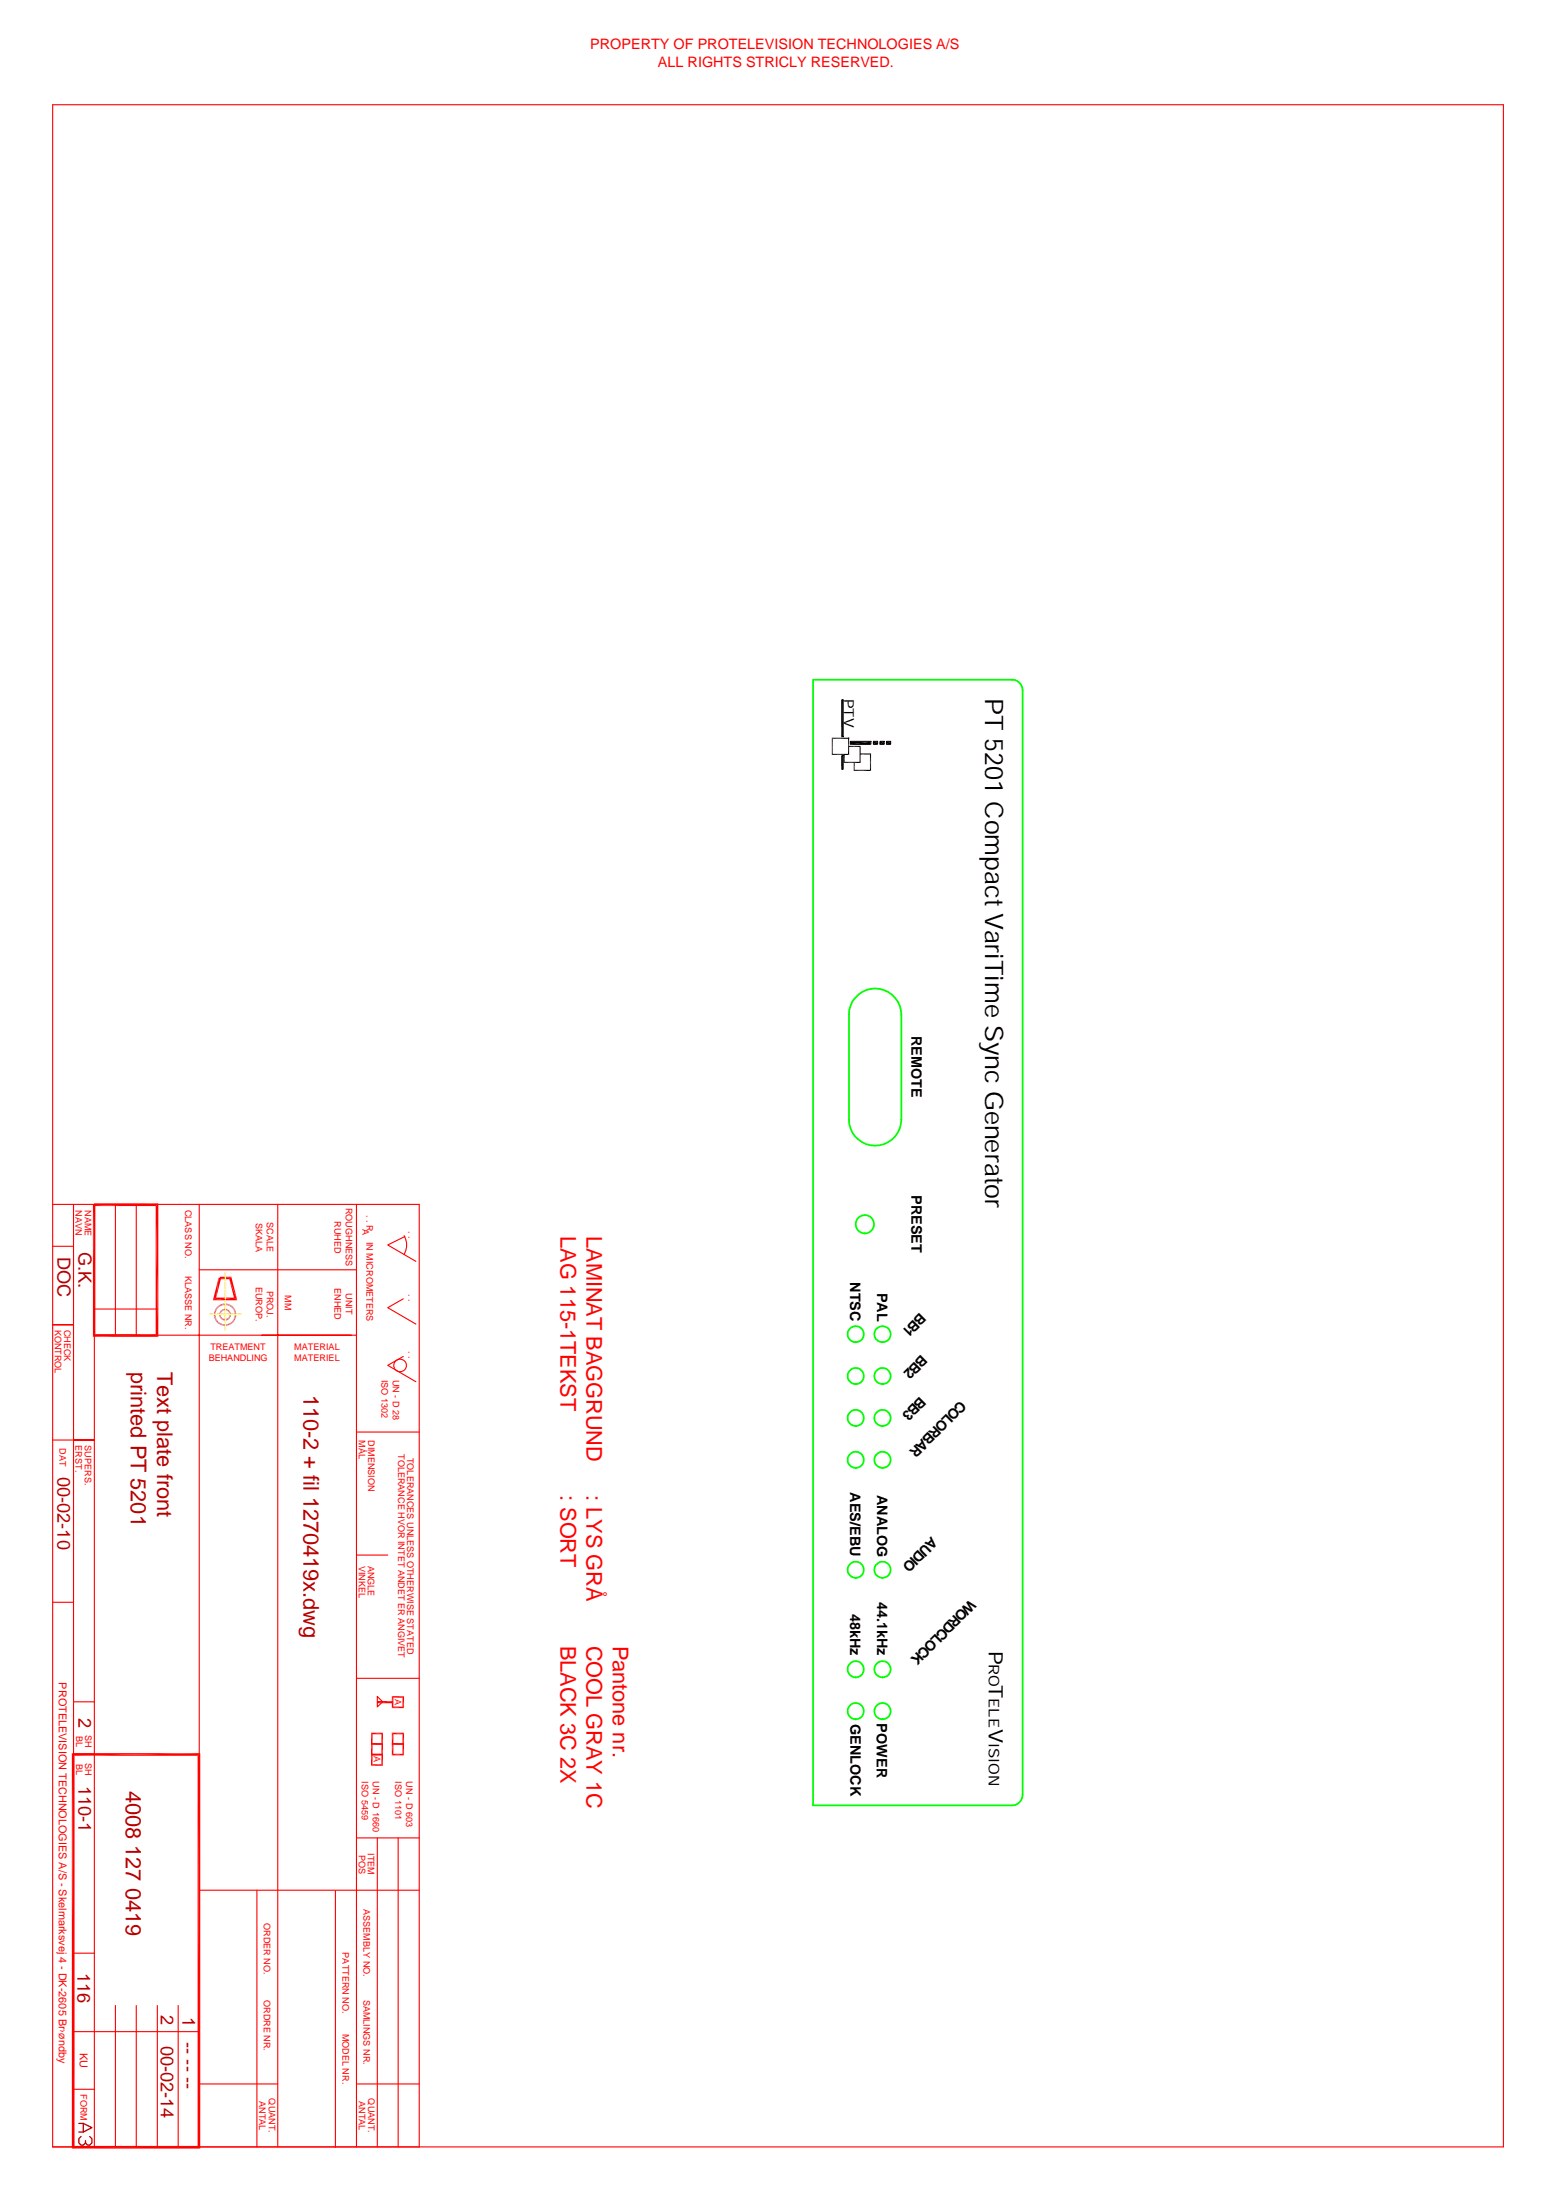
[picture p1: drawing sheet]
<svg xmlns="http://www.w3.org/2000/svg" width="297mm" height="420mm" viewBox="0 0 297 420" stroke-linecap="round" stroke-linejoin="round" font-family="sans-serif">
<g fill="none" stroke="#0f0" stroke-width=".34">
<path d="M155.2 129.8h38a2.02 2.02 0 0 1 2 2v211a2.02 2.02 0 0 1-2 2h-38zM163.2 190.6a5 5 0 0 1 5.6-1.5 5 5 0 0 1 3.3 4.7v20a5 5 0 0 1-5 5 5 5 0 0 1-5-5v-20a5 5 0 0 1 1.1-3.2z"/>
<circle cx="165.1" cy="233.8" r="1.76"/>
<circle cx="163.4" cy="254.8" r="1.54"/>
<circle cx="168.5" cy="254.8" r="1.56"/>
<circle cx="163.4" cy="270.8" r="1.54"/>
<circle cx="163.4" cy="262.8" r="1.54"/>
<circle cx="163.4" cy="278.8" r="1.54"/>
<circle cx="168.5" cy="270.8" r="1.56"/>
<circle cx="168.5" cy="262.8" r="1.56"/>
<circle cx="168.5" cy="278.8" r="1.56"/>
<circle cx="163.4" cy="299.8" r="1.54"/>
<circle cx="168.5" cy="299.8" r="1.56"/>
<circle cx="163.4" cy="318.8" r="1.54"/>
<circle cx="168.5" cy="318.8" r="1.56"/>
<circle cx="163.4" cy="326.8" r="1.54"/>
<circle cx="168.5" cy="326.8" r="1.56"/>
</g>
<path d="M160.7 133.6h.3v7.1h-.3zM158.9 140.9v3.3M160.7 144.3h.3v2.6h-.3zM162 140.9h.1M162.3 141.6h4v.5h-4zM166.7 141.6h.8v.5h-.8zM168 141.6h.8v.5h-.8zM169.2 141.6h.8v.5h-.8z" fill="none" stroke="#000" stroke-width=".19"/>
<path d="M160.8 133.7v7.1M160.8 144.4v2.6" fill="none" stroke="#000" stroke-width=".25"/>
<path d="M161.1 144.1l.1 1.4-.1 .2zM161.1 144.1h.1v1.4zM162.3 142.2l3.9-.6v.6zM163 145.7l.2 1.3-.2 .2zM163 145.7h.2v1.3zM162.3 141.6h3.9l-3.9 .6zM166.7 142.2l.8-.6v.6zM166.7 141.6h.8l-.8 .6zM167.9 142.2l.8-.6v.6zM167.9 141.6h.8l-.8 .6zM169.2 142.2l.8-.6v.6zM169.2 141.6h.8l-.8 .6z" fill="#000"/>
<path d="M158.8 144.1h3.3M158.8 141h3.2M161.1 145.6h3.2M162 140.9v3.3M162 142.6h2.3M163 147.1h3.3M164.2 142.5v3.2M164.2 144h2.1M166.2 143.9v3.3" fill="none" stroke="#000" stroke-width=".21"/>
<path d="M10.1 20h276.9v390h-276.9z" fill="none" stroke="#f00" stroke-width=".21"/>
<g fill="#f00">
<path d="M14.2 409.8h23.5l-24 .5z"/>
<path d="M13.7 410.3l24-.5 .5 .5z"/>
<path d="M37.7 335.3l.5 75-.5-.5z"/>
<path d="M37.7 335.3l.5-.5v75.5z"/>
<path d="M14.2 335.3l24-.5-.5 .5z"/>
<path d="M13.7 334.8h24.5l-24 .5z"/>
<path d="M13.7 334.8l.5 .5v74.5z"/>
<path d="M13.7 334.8l.5 75-.5 .5z"/>
</g>
<path d="M10.1 230h69.9v180M14 230v180M18 230v180M22 230v25M26 230v25M38 230v180M53 230v180M68.1 230v180M18 255h50.1M38 242.5h30.1" fill="none" stroke="#f00" stroke-width=".21"/>
<g fill="#f00">
<path d="M17.7 230.1h.5v24.7z"/>
<path d="M17.7 230.1l.5 24.7-.5 .5z"/>
<path d="M18.2 254.8h11.5l-12 .5z"/>
<path d="M17.7 255.3l12-.5 .5 .5z"/>
<path d="M29.7 230.3l.5 25-.5-.5z"/>
<path d="M29.7 230.3l.5-.5v25.5z"/>
<path d="M17.9 230.3l12.3-.5-.5 .5z"/>
<path d="M17.9 229.8h12.3l-12.3 .5z"/>
</g>
<path d="M10.1 238h3.9M14 253h-3.9h3.9M18 250h12M10.1 275h7.9h-4" fill="none" stroke="#f00" stroke-width=".21"/>
<g fill="#dd6e6e">
<path d="M43 251.9l.4 .2-.4 .1z"/>
<path d="M43 251.9l.3-.1 .1 .3z"/>
<path d="M43.3 251.8l.5 .1-.4 .2z"/>
<path d="M43.3 251.8l.3-.1 .2 .2z"/>
<path d="M43.6 251.7l.4-.2-.2 .4z"/>
<path d="M43.8 251.4l.2 .1-.4 .2z"/>
<path d="M43.8 251.4l.3-.3-.1 .4z"/>
<path d="M43.8 251.1h.3l-.3 .3z"/>
<path d="M44 250.7l.1 .4h-.3z"/>
<path d="M43.8 250.7h.2l-.2 .4z"/>
<path d="M43.8 250.3l.2 .4h-.2z"/>
<path d="M43.8 250.3v.4l-.2-.2z"/>
<path d="M43.4 250l.4 .3-.2 .2z"/>
<path d="M43.4 250l.2 .5-.3-.2z"/>
<path d="M43 249.9l.4 .1-.1 .3z"/>
<path d="M43 249.9l.3 .4-.3-.1z"/>
<path d="M42.5 250l.5-.1v.3z"/>
<path d="M42.5 250l.5 .2-.4 .1z"/>
<path d="M42.2 250.3l.3-.3 .1 .3z"/>
<path d="M42.2 250.3h.4l-.2 .2z"/>
<path d="M42.2 250.3l.2 .2-.5 .2z"/>
<path d="M41.9 250.7l.5-.2-.2 .2z"/>
<path d="M41.9 250.7h.3l-.4 .4z"/>
<path d="M41.8 251.1l.4-.4-.1 .4z"/>
<path d="M41.8 251.1h.3l-.2 .4z"/>
<path d="M42.1 251.1l.1 .3-.3 .1z"/>
<path d="M41.9 251.5l.3-.1v.5z"/>
<path d="M42.2 251.4l.2 .3-.2 .2z"/>
<path d="M42.2 251.9l.2-.2 .1 .4z"/>
<path d="M42.4 251.7l.2 .1-.1 .3z"/>
<path d="M42.6 251.8l.4 .4-.5-.1z"/>
<path d="M42.6 251.8l.4 .1v.3z"/>
<path d="M43 252.9l.5 .3h-.5z"/>
<path d="M43 252.9h.4l.1 .3z"/>
<path d="M43.4 252.9h.6l-.5 .3z"/>
<path d="M43.4 252.9l.5-.2 .1 .2z"/>
<path d="M43.9 252.7l.6-.1-.5 .3z"/>
<path d="M43.9 252.7l.4-.3 .2 .2z"/>
<path d="M44.3 252.4l.5-.3-.3 .5z"/>
<path d="M44.6 252l.2 .1-.5 .3z"/>
<path d="M44.6 252l.4-.4-.2 .5z"/>
<path d="M44.7 251.5l.3 .1-.4 .4z"/>
<path d="M45.1 251.1l-.1 .5-.3-.1z"/>
<path d="M44.8 251.1h.3l-.4 .4z"/>
<path d="M45 250.5l.1 .6h-.3z"/>
<path d="M44.7 250.6l.3-.1-.2 .6z"/>
<path d="M44.8 250l.2 .5-.3 .1z"/>
<path d="M44.6 250.1l.2-.1-.1 .6z"/>
<path d="M44.5 249.6l.3 .4-.2 .1z"/>
<path d="M44.3 249.8l.2-.2 .1 .5z"/>
<path d="M44 249.2l.5 .4-.2 .2z"/>
<path d="M44 249.2l.3 .6-.4-.3z"/>
<path d="M43.5 249l.5 .2-.1 .3z"/>
<path d="M43.5 249l.4 .5-.5-.2z"/>
<path d="M43 248.9l.5 .1-.1 .3z"/>
<path d="M43 248.9l.4 .4-.4-.1z"/>
<path d="M42.4 249l.6-.1v.3z"/>
<path d="M42.4 249l.6 .2-.5 .1z"/>
<path d="M41.9 249.2l.5-.2 .1 .3z"/>
<path d="M41.9 249.2l.6 .1-.5 .2z"/>
<path d="M41.4 249.6l.5-.4 .1 .3z"/>
<path d="M41.4 249.6l.6-.1-.3 .3z"/>
<path d="M41.4 249.6l.3 .2-.6 .2z"/>
<path d="M41.1 250l.6-.2-.3 .3z"/>
<path d="M41.1 250l.3 .1-.5 .4z"/>
<path d="M40.9 250.5l.5-.4-.2 .5z"/>
<path d="M40.9 250.5l.3 .1-.4 .5z"/>
<path d="M41.2 250.6l-.1 .5h-.3z"/>
<path d="M40.8 251.1h.3l-.2 .5z"/>
<path d="M41.1 251.1l.1 .4-.3 .1z"/>
<path d="M40.9 251.6l.3-.1-.1 .6z"/>
<path d="M41.2 251.5l.2 .5-.3 .1z"/>
<path d="M41.1 252.1l.3-.1v.6z"/>
<path d="M41.4 252l.3 .4-.3 .2z"/>
<path d="M41.7 252.4l.2 .5-.5-.3z"/>
<path d="M41.7 252.4l.3 .3-.1 .2z"/>
<path d="M42 252.7l.4 .5-.5-.3z"/>
<path d="M42 252.7l.5 .2-.1 .3z"/>
<path d="M42.5 252.9l.5 .3h-.6z"/>
<path d="M42.5 252.9h.5v.3z"/>
</g>
<path d="M40 251h.7M40.9 251h.3M41.4 251h1.3M42.9 251h.3M43.4 251h1.2M44.9 251h.2M45.4 251h.6" fill="none" stroke="#ff0" stroke-width=".25"/>
<g fill="#f00">
<path d="M41.7 244l.5 .1-.9 3.7z"/>
<path d="M41.7 244l-.4 3.8-.7 .5z"/>
<path d="M40.6 248.3l.7-.5h3.4z"/>
<path d="M40.6 248.3l4.1-.5 .6 .5z"/>
<path d="M43.8 244.3l1.5 4-.6-.5z"/>
<path d="M44.2 243.8l1.1 4.5-1.5-4z"/>
<path d="M42 244.3l2.2-.5-.4 .5z"/>
<path d="M42 243.8h2.2l-2.2 .5z"/>
</g>
<path d="M43 243v1.2M43 244.4v.2M43 244.9v1.2M43 246.4v.3M43 246.9v1.2M43 248.4v.2M43 248.9v1.2M43 250.4v.2M43 250.9v1.2M43 252.4v.2M43 252.9v1.1" fill="none" stroke="#ff0" stroke-width=".25"/>
<path d="M77.2 236a3.6 3.6 0 0 1 0 3.6M77.3 236.2l-3.3 1.6 5.4 3.1M77 259.1l-3 1.7 5.4 3.1M77 248.1l-3 1.6 5.4 3.2M68.1 273.5h11.9M75.3 261.3a1.21 1.21 0 0 1 1-1.7 1.21 1.21 0 0 1 1.3 1.5 1.21 1.21 0 0 1-1.8 .7l-.4-.3M68.1 297h5.9M10.1 306h3.9M14 325h4M14 335h4M68.1 320.5h11.9" fill="none" stroke="#f00" stroke-width=".21"/>
<path d="M74.8 326.1h2.3M75 323.9v2.3" fill="none" stroke="#f00" stroke-width=".3"/>
<path d="M74.8 323.9l.3 .3v1.7z" fill="#f00"/>
<path d="M74.8 324.1h2.3M77 323.9v2.3" fill="none" stroke="#f00" stroke-width=".3"/>
<path d="M76.8 324.2l.3 2-.3-.3z" fill="#f00"/>
<path d="M72 324l1 1-1 1z" fill="none" stroke="#f00" stroke-width=".21"/>
<path d="M72 325.1h3" fill="none" stroke="#f00" stroke-width=".42"/>
<path d="M74.8 333.1h2.3" fill="none" stroke="#f00" stroke-width=".3"/>
<path d="M76.8 331.2l.3 2-.3-.3z" fill="#f00"/>
<path d="M74.8 331.1h2.3M77 330.9v2.3" fill="none" stroke="#f00" stroke-width=".3"/>
<path d="M74.8 330.9l.3 .3v1.7z" fill="#f00"/>
<path d="M74.8 335.1h2.3M74.8 333.1h2.3M75 330.9v4.3M77 332.9v2.3" fill="none" stroke="#f00" stroke-width=".3"/>
<path d="M70.8 333.2l.3-.3h1.7z" fill="#f00"/>
<path d="M70.8 333.1h2.3" fill="none" stroke="#f00" stroke-width=".3"/>
<path d="M72.8 331.2l.3 2-.3-.3z" fill="#f00"/>
<path d="M73 330.9v2.3" fill="none" stroke="#f00" stroke-width=".3"/>
<path d="M71.1 331.2l2-.3-.3 .3z" fill="#f00"/>
<path d="M70.8 331.1h2.3" fill="none" stroke="#f00" stroke-width=".3"/>
<path d="M70.8 330.9l.3 .3v1.7z" fill="#f00"/>
<path d="M71 330.9v2.3" fill="none" stroke="#f00" stroke-width=".3"/>
<path d="M70.8 335.2l.3-.3h1.7z" fill="#f00"/>
<path d="M70.8 335.1h2.3M73 332.9v2.3" fill="none" stroke="#f00" stroke-width=".3"/>
<path d="M71.1 333.2l2-.3-.3 .3z" fill="#f00"/>
<path d="M70.8 333.1h2.3M70.8 337.1h2.3M71 332.9v2.3" fill="none" stroke="#f00" stroke-width=".3"/>
<path d="M70.8 337.2l.3-.3h1.7z" fill="#f00"/>
<path d="M71 334.9v2.3" fill="none" stroke="#f00" stroke-width=".3"/>
<path d="M70.8 334.9l.3 .3v1.7z" fill="#f00"/>
<path d="M70.8 335.1h2.3" fill="none" stroke="#f00" stroke-width=".3"/>
<path d="M71.1 335.2l2-.3-.3 .3z" fill="#f00"/>
<path d="M73 334.9v2.3" fill="none" stroke="#f00" stroke-width=".3"/>
<path d="M72.8 335.2l.3 2-.3-.3z" fill="#f00"/>
<g fill="none" stroke="#f00" stroke-width=".21">
<path d="M68.1 351h11.9M72 351v59M76 351v59M14 373h4M38 361h42M49 361v49M64 361.1v49M14 388h24M14 399h4M22 383v27M26 383v27M30 383v27"/>
<path d="M34 383v27M38 398h15M68.1 398h11.9M10.1 410h69.9"/>
</g>
<path d="M15 405.5h.9l1.6 .8-1.6 .9h-.9M15.5 408l-.5 .5v.8l.5 .4h.4l.4-.4M15.9 405.5v1.7M17.1 408l.4 .5v.8l-.4 .4h-.4l-.4-.4v-.5" fill="none" stroke="#b80000" stroke-width=".25"/>
<text font-size="4.9" x="188.1" y="133.4" transform="rotate(90 188.1 133.4)">PT 5201 Compact VariTime Sync Generator</text>
<g font-size="4.1" fill="#f00">
<text x="107" y="236.1" transform="rotate(90 107 236.1)">LAG 115-1TEKST</text>
<text x="112" y="236.1" transform="rotate(90 112 236.1)">LAMINAT BAGGRUND</text>
<text x="107" y="285.5" transform="rotate(90 107 285.5)">: SORT</text>
<text x="112" y="285.5" transform="rotate(90 112 285.5)">: LYS GRÅ</text>
<text x="107" y="314.3" transform="rotate(90 107 314.3)">BLACK 3C 2X</text>
<text x="112" y="314.3" transform="rotate(90 112 314.3)">COOL GRAY 1C</text>
<text x="117" y="314.3" transform="rotate(90 117 314.3)">Pantone nr.</text>
</g>
<g font-size="4.1" fill="#b80000">
<text x="25" y="262" transform="rotate(90 25 262)">printed PT 5201</text>
<text x="30" y="262" transform="rotate(90 30 262)">Text plate front</text>
<text x="58" y="266.4" transform="rotate(90 58 266.4)">110-2 + fil 1270419x.dwg</text>
<text x="24" y="342.1" transform="rotate(90 24 342.1)">4008 127 0419</text>
</g>
<g font-size="3.8">
<text x="188.8" y="315.3" transform="rotate(90 188.8 315.3)">P</text>
<text x="188.8" y="321.8" transform="rotate(90 188.8 321.8)">T</text>
<text x="188.8" y="330.2" transform="rotate(90 188.8 330.2)">V</text>
</g>
<g font-size="3.5" fill="#b80000">
<text x="15" y="239.1" transform="rotate(90 15 239.1)">G.K.</text>
<text x="11" y="240.1" transform="rotate(90 11 240.1)">DOC</text>
<text x="11" y="282.1" transform="rotate(90 11 282.1)">00-02-10</text>
<text x="15" y="328" transform="rotate(90 15 328)">2</text>
<text x="15" y="341" transform="rotate(90 15 341)">110-1</text>
<text x="14.8" y="376.7" transform="rotate(90 14.8 376.7)">116</text>
<text x="30.7" y="384.9" transform="rotate(90 30.7 384.9)">2</text>
<text x="34.8" y="385.2" transform="rotate(90 34.8 385.2)">1</text>
<text x="30.7" y="390.7" transform="rotate(90 30.7 390.7)">00-02-14</text>
<text x="34.8" y="390" transform="rotate(90 34.8 390)">-- -- --</text>
</g>
<g font-size="2.8" fill="#f00">
<text x="112.7" y="9.4">PROPERTY OF PROTELEVISION TECHNOLOGIES A/S</text>
<text x="125.6" y="12.8">ALL RIGHTS STRICLY RESERVED.</text>
</g>
<g font-size="2.8">
<text x="174" y="197.9" transform="rotate(90 174 197.9)">REMOTE</text>
<text x="174" y="228.3" transform="rotate(90 174 228.3)">PRESET</text>
<text x="162.3" y="244.9" transform="rotate(90 162.3 244.9)">NTSC</text>
<text x="167.5" y="246.8" transform="rotate(90 167.5 246.8)">PAL</text>
<text x="175.6" y="250.7" transform="rotate(135 175.6 250.7)">BB1</text>
<text x="175.9" y="258.7" transform="rotate(135 175.9 258.7)">BB2</text>
<text x="175.6" y="266.6" transform="rotate(135 175.6 266.6)">BB3</text>
<text x="183.3" y="267.3" transform="rotate(135 183.3 267.3)">COLORBAR</text>
<text x="162.3" y="285" transform="rotate(90 162.3 285)">AES/EBU</text>
<text x="167.4" y="285.5" transform="rotate(90 167.4 285.5)">ANALOG</text>
<text x="177.8" y="293.4" transform="rotate(135 177.8 293.4)">AUDIO</text>
<text x="167.4" y="305.9" transform="rotate(90 167.4 305.9)">44.1kHz</text>
<text x="185.2" y="305.4" transform="rotate(135 185.2 305.4)">WORDCLOCK</text>
<text x="162.3" y="308.3" transform="rotate(90 162.3 308.3)">48kHz</text>
<text x="188.8" y="317.8" transform="rotate(90 188.8 317.8)">RO</text>
<text x="162.4" y="329.2" transform="rotate(90 162.4 329.2)">GENLOCK</text>
<text x="167.4" y="329.1" transform="rotate(90 167.4 329.1)">POWER</text>
<text x="188.8" y="324.4" transform="rotate(90 188.8 324.4)">ELE</text>
<text x="188.8" y="332.9" transform="rotate(90 188.8 332.9)">ISION</text>
</g>
<text font-size="2.6" x="161.2" y="133.5" transform="rotate(90 161.2 133.5)">PTV</text>
<g font-size="2.1" fill="#f00">
<text x="11.3" y="321.3" transform="rotate(90 11.3 321.3)">PROTELEVISION TECHNOLOGIES A/S - Skelmarksvej 4 - DK-2605 Br›øndby</text>
<text x="15.2" y="392.1" transform="rotate(90 15.2 392.1)">KU</text>
</g>
<g font-size="1.7" fill="#f00">
<text x="14.4" y="231.1" transform="rotate(90 14.4 231.1)">NAVN</text>
<text x="16.2" y="231.1" transform="rotate(90 16.2 231.1)">NAME</text>
<text x="35.3" y="231.1" transform="rotate(90 35.3 231.1)">CLASS NO.</text>
<text x="48.9" y="233.5" transform="rotate(90 48.9 233.5)">SKALA</text>
<text x="51" y="233.4" transform="rotate(90 51 233.4)">SCALE</text>
<text x="63.8" y="233.2" transform="rotate(90 63.8 233.2)">RUHED</text>
<text x="66" y="230.7" transform="rotate(90 66 230.7)">ROUGHNESS</text>
<text x="70" y="232.1" transform="rotate(90 70 232.1)">. . R</text>
<text x="69.2" y="234.7" transform="rotate(90 69.2 234.7)">A</text>
<text x="70" y="237.2" transform="rotate(90 70 237.2)">IN MICROMETERS</text>
<text x="78" y="235.1" transform="rotate(90 78 235.1)">. .</text>
<text x="35.3" y="243.7" transform="rotate(90 35.3 243.7)">KLASSE NR.</text>
<text x="48.9" y="245.7" transform="rotate(90 48.9 245.7)">EUROP.</text>
<text x="63.8" y="246" transform="rotate(90 63.8 246)">ENHED</text>
<text x="51" y="246.5" transform="rotate(90 51 246.5)">PROJ.</text>
<text x="54.4" y="247.4" transform="rotate(90 54.4 247.4)">MM</text>
<text x="66" y="247" transform="rotate(90 66 247)">UNIT</text>
<text x="78" y="247.1" transform="rotate(90 78 247.1)">. .</text>
<text x="10.5" y="253.9" transform="rotate(90 10.5 253.9)">KONTROL</text>
<text x="12.2" y="253.9" transform="rotate(90 12.2 253.9)">CHECK</text>
<text x="40.2" y="257.8">TREATMENT</text>
<text x="56.2" y="257.8">MATERIAL</text>
<text x="39.8" y="259.9">BEHANDLING</text>
<text x="56.2" y="259.9">MATERIEL</text>
<text x="72.9" y="263.5" transform="rotate(90 72.9 263.5)">ISO 1302</text>
<text x="75" y="263.5" transform="rotate(90 75 263.5)">UN - D 28</text>
<text x="78" y="258.1" transform="rotate(90 78 258.1)">. .</text>
<text x="68.5" y="275" transform="rotate(90 68.5 275)">MÅL</text>
<text x="70.3" y="275" transform="rotate(90 70.3 275)">DIMENSION</text>
<text x="11.4" y="276.6" transform="rotate(90 11.4 276.6)">DAT</text>
<text x="14.4" y="276.1" transform="rotate(90 14.4 276.1)">ERST.</text>
<text x="16.2" y="276.1" transform="rotate(90 16.2 276.1)">SUPERS.</text>
<text x="76" y="277.7" transform="rotate(90 76 277.7)">TOLERANCE HVOR INTET ANDET ER ANGIVET</text>
<text x="77.7" y="278.4" transform="rotate(90 77.7 278.4)">TOLERANCES UNLESS OTHERWISE STATED</text>
<text x="68.5" y="299" transform="rotate(90 68.5 299)">VINKEL</text>
<text x="70.2" y="299" transform="rotate(90 70.2 299)">ANGLE</text>
<text x="75.4" y="324.5" transform="rotate(90 75.4 324.5)">A</text>
<text x="14.6" y="331.5" transform="rotate(90 14.6 331.5)">BL</text>
<text x="16.3" y="331.3" transform="rotate(90 16.3 331.3)">SH</text>
<text x="71.4" y="335.4" transform="rotate(90 71.4 335.4)">A</text>
<text x="14.6" y="336.8" transform="rotate(90 14.6 336.8)">BL</text>
<text x="16.3" y="336.7" transform="rotate(90 16.3 336.7)">SH</text>
<text x="69" y="340.2" transform="rotate(90 69 340.2)">ISO 5459</text>
<text x="71.2" y="340.2" transform="rotate(90 71.2 340.2)">UN - D 1660</text>
<text x="75.4" y="340.2" transform="rotate(90 75.4 340.2)">ISO 1101</text>
<text x="77.6" y="340.2" transform="rotate(90 77.6 340.2)">UN - D 603</text>
<text x="70.2" y="353.9" transform="rotate(90 70.2 353.9)">ITEM</text>
<text x="68.5" y="354.2" transform="rotate(90 68.5 354.2)">POS</text>
<text x="69.4" y="364.6" transform="rotate(90 69.4 364.6)">ASSEMBLY NO.</text>
<text x="50.4" y="367.3" transform="rotate(90 50.4 367.3)">ORDER NO.</text>
<text x="65.4" y="372.9" transform="rotate(90 65.4 372.9)">PATTERN NO.</text>
<text x="50.4" y="382" transform="rotate(90 50.4 382)">ORDRE NR.</text>
<text x="69.4" y="381.9" transform="rotate(90 69.4 381.9)">SAMLINGS NR.</text>
<text x="65.4" y="388.4" transform="rotate(90 65.4 388.4)">MODEL NR.</text>
<text x="15.4" y="400" transform="rotate(90 15.4 400)">FORM</text>
<text x="49.5" y="401.2" transform="rotate(90 49.5 401.2)">ANTAL</text>
<text x="51.3" y="400.8" transform="rotate(90 51.3 400.8)">QUANT.</text>
<text x="68.5" y="401.2" transform="rotate(90 68.5 401.2)">ANTAL</text>
<text x="70.3" y="400.8" transform="rotate(90 70.3 400.8)">QUANT.</text>
</g>
</svg>
